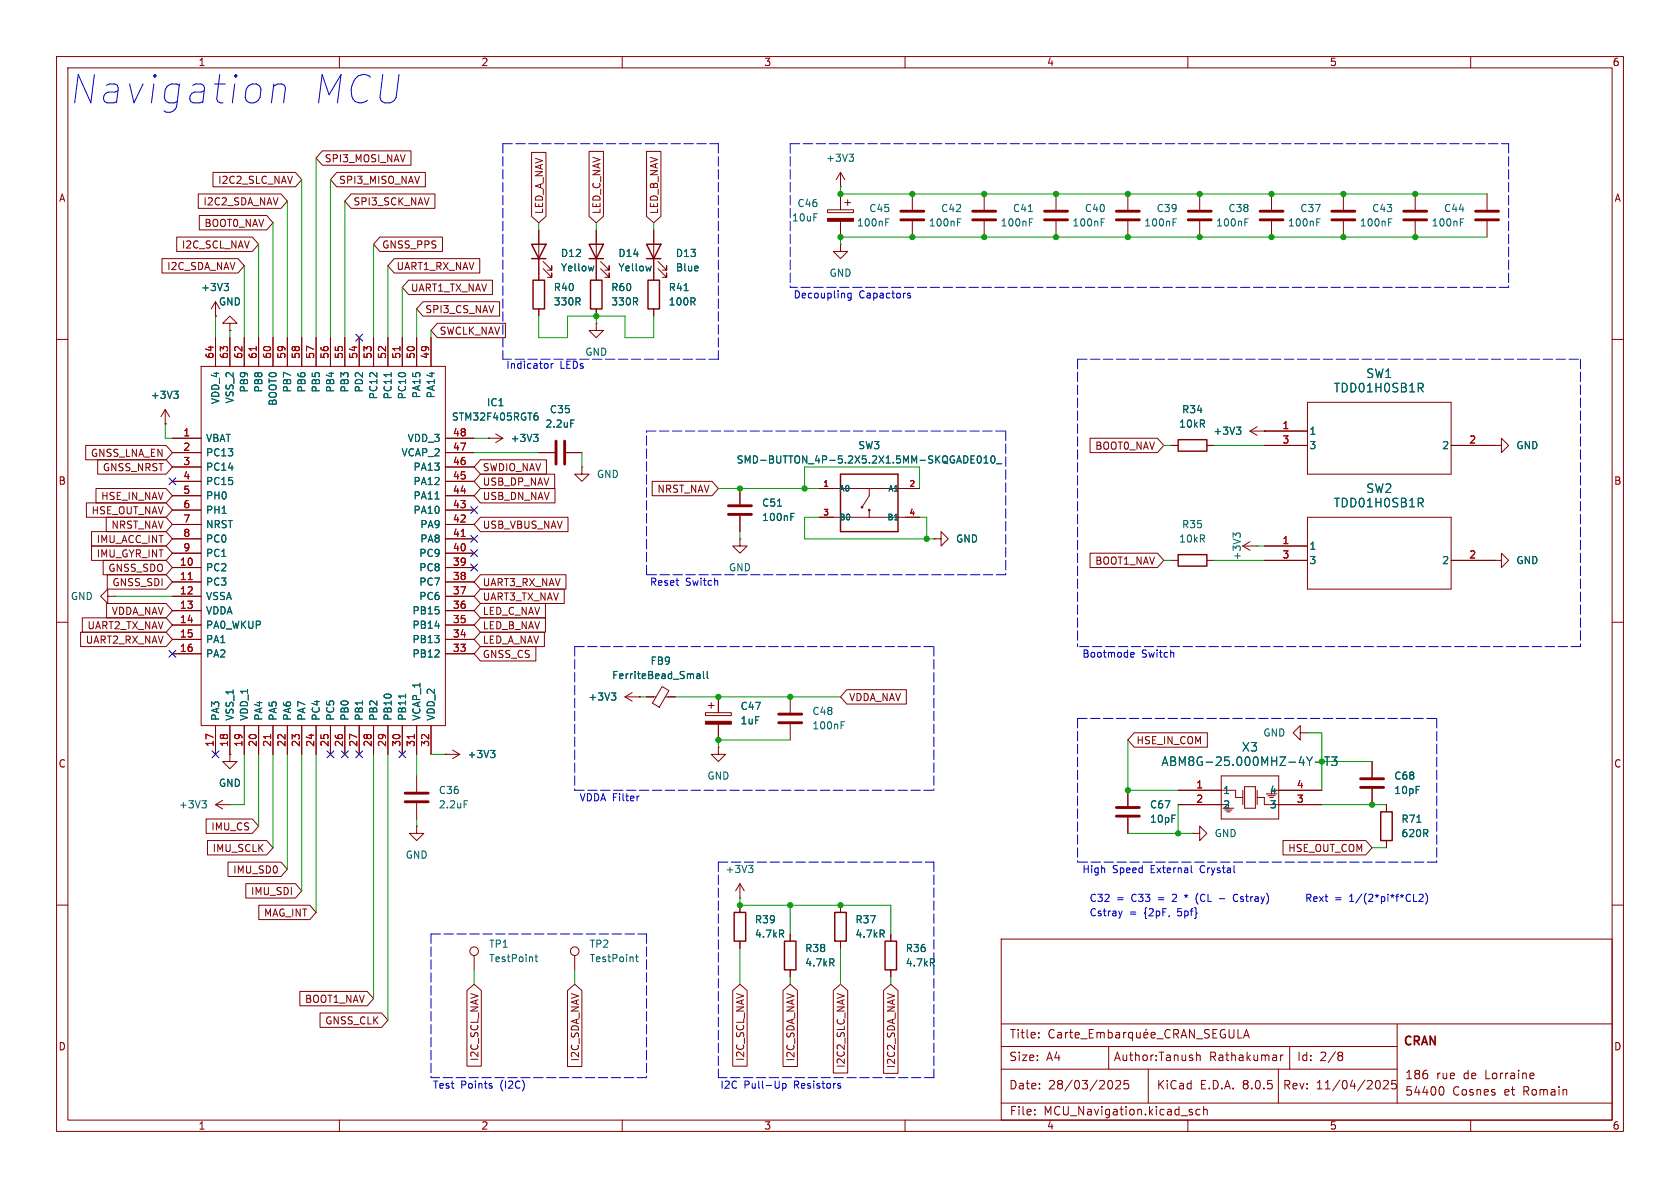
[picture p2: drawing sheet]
<svg xmlns="http://www.w3.org/2000/svg" width="297mm" height="210mm" viewBox="0 0 297 210" stroke-linecap="round" stroke-linejoin="round" font-family="sans-serif">
<g fill="none" stroke="#840000" stroke-width=".18">
<path d="M10 10h277v190h-277zM12 12h273v186h-273zM60 10v2M110 10v2M160 10v2M210 10v2M260 10v2M35 34.3h14.7l1.1 1.3-1.1 1.2h-14.7zM35.2 38.1h11.9l1.2 1.3-1.2 1.2h-11.9zM37.7 30.5h14.5l1.1 1.3-1.1 1.2h-14.5zM57 26.7h15.7v2.5h-15.7l-1.1-1.3zM59.5 30.5h15.7v2.5h-15.7l-1.1-1.2z"/>
<path d="M62.1 34.3h14.8v2.5h-14.8l-1.1-1.2zM94 26.9h2.5v11.4l-1.3 1.1-1.2-1.1zM104.1 26.8h2.6v11.5l-1.3 1.1-1.3-1.1zM114.3 26.8h2.5v11.5l-1.2 1.1-1.3-1.1zM146.3 37.1h4.6v.5h-4.6zM148.6 33h.1M148.6 30.5v2.5M148.6 34.3v2.8M148.6 39.1v2.8M148.6 30.5l.8 1.3M148.6 30.5l-.8 1.3M149.4 35.8h1"/>
<path d="M149.9 35.3v1M161.3 34.3v2.8M161.3 39.1v2.8M174 34.3v2.8M174 39.1v2.8M186.7 34.3v2.8M186.7 39.1v2.8M199.4 34.3v2.8M199.4 39.1v2.8M212.1 34.3v2.8M212.1 39.1v2.8M224.8 34.3v2.8"/>
<path d="M224.8 39.1v2.8M237.5 34.3v2.8M237.5 39.1v2.8M250.2 34.3v2.8M250.2 39.1v2.8M262.9 34.3v2.8M262.9 39.1v2.8M10 60h2M28.6 45.7h13.5l1.1 1.3-1.1 1.3h-13.5zM31.2 41.9h13.4l1.1 1.3-1.1 1.3h-13.4zM37.3 54.6l.8-1.3v2.6M38.1 55.9h.1"/>
<path d="M38.1 59.7v5.1M40.6 57.2h1.3l-1.3-1.3-1.2 1.3h1.2v1.2M40.6 58.4h.1M40.6 59.7v5.1M43.2 59.7v5.1M45.7 59.7v5.1M48.3 59.7v5.1M50.8 59.7v5.1M53.3 59.7v5.1M55.9 59.7v5.1M58.4 59.7v5.1M61 59.7v5.1"/>
<path d="M63.5 59.7v5.1M66 59.7v5.1M67.2 41.9h11v2.6h-11l-1.2-1.3zM68.6 59.7v5.1M69.7 45.7h15.1v2.6h-15.1l-1.1-1.3zM71.1 59.7v5.1M72.2 49.5h14.9v2.6h-14.9l-1.1-1.3zM73.7 59.7v5.1M74.8 53.3h13.5v2.6h-13.5l-1.1-1.3zM76.2 59.7v5.1M77.3 57.1h12v2.6h-12l-1.1-1.3zM95.2 40.6v8.9"/>
<path d="M95.2 54.6v1.3M96 47.5l1.5 1.5v-.7v.7h-.7M96 46.2l1.5 1.6v-.8v.8h-.7M105.4 57.2v1.2h1.3l-1.3 1.3-1.3-1.3h1.3M105.4 57.2h.1M105.4 40.6v8.9M105.4 54.6v1.3M106.2 47.5l1.5 1.5v-.7v.7h-.8M106.2 46.2l1.5 1.6v-.8v.8h-.8M115.6 40.6v8.9M115.6 54.6v1.3M116.3 47.5l1.6 1.5v-.7v.7h-.8"/>
<path d="M116.3 46.2l1.6 1.6v-.8v.8h-.8M148.6 43.2v1.3h-1.3l1.3 1.2 1.3-1.2h-1.3M148.6 43.2h.1M285 60h2M15.2 78.7h14.2l1.1 1.3-1.1 1.3h-14.2zM29.2 74.9h.1M29.2 72.4l-.8 1.3M29.2 72.4v2.5M29.2 72.4l.8 1.3M30.5 77.5h5.1M35.6 64.8h43.1v63.5h-43.1zM78.7 77.5h5.1"/>
<path d="M86.4 77.5h.1M86.4 77.5h2.5M87.6 76.7l1.3 .8M88.9 77.5l-1.3 .7M192.7 77.5h11.9l1.1 1.2-1.1 1.3h-11.9zM207 78.7h1.3M213.4 78.7h1.2M221 76.2l1.2 .8M221 76.2h10.1M222.2 75.4l-1.2 .8M223.5 76.2h.1M223.5 78.7h7.6"/>
<path d="M231.1 71.1h25.4v12.7h-25.4zM256.5 78.7h7.7M264.2 78.7h1.2v-1.2l1.3 1.2-1.3 1.3v-1.3M264.2 78.7h.1M15.3 88.9h14.1l1.1 1.3-1.1 1.2h-14.1zM16.2 96.5h13.2l1.1 1.3-1.1 1.3h-13.2zM16.2 94h13.2l1.1 1.3-1.1 1.2h-13.2zM17 86.4h12.4l1.1 1.2-1.1 1.3h-12.4zM17.3 81.3h12.1l1.1 1.3-1.1 1.2h-12.1zM18.2 99.1h11.2l1.1 1.2-1.1 1.3h-11.2zM18.8 91.4h10.6l1.1 1.3-1.1 1.3h-10.6zM30.5 80h5.1"/>
<path d="M30.5 82.6h5.1M30.5 85.1h5.1M30.5 97.8h5.1M30.5 95.3h5.1M30.5 92.7h5.1M30.5 90.2h5.1M30.5 87.6h5.1M78.7 80h5.1M78.7 82.6h5.1M78.7 85.1h5.1M78.7 97.8h5.1M78.7 95.3h5.1"/>
<path d="M78.7 92.7h5.1M78.7 90.2h5.1M78.7 87.6h5.1M84.9 81.3h11.7v2.5h-11.7l-1.1-1.2zM84.9 86.4h13.2v2.5h-13.2l-1.1-1.3zM84.9 83.8h13.2v2.6h-13.2l-1.1-1.3zM84.9 91.4h15.5v2.6h-15.5l-1.1-1.3zM95.2 80h2.8M100.1 80h2.8M102.9 82.6v1.2h1.2l-1.2 1.3-1.3-1.3h1.3M102.9 82.6h.1M115.3 85.1h10.6l1.1 1.3-1.1 1.2h-10.6z"/>
<path d="M130.8 95.3v1.2h1.3l-1.3 1.3-1.3-1.3h1.3M130.8 95.3h.1M130.8 86.4v2.8M130.8 91.2v2.8M144.8 91.4h17.8M144.8 86.4h17.8M153.7 86.4v1.2l-1.3 2.1M153.7 90.2v1.2M165.1 95.3h1.3v-1.3l1.2 1.3-1.2 1.2v-1.2M165.1 95.3h.1M192.7 97.8h11.9l1.1 1.3-1.1 1.2h-11.9zM207 99.1h1.3"/>
<path d="M213.4 99.1h1.2M219.7 96.5h2.5M219.7 96.5l1.3 .8M221 95.8l-1.3 .7M222.2 96.5h.1M223.5 96.5h7.6M223.5 99.1h7.6M231.1 91.4h25.4v12.7h-25.4zM256.5 99.1h7.7M264.2 99.1h1.2v-1.3l1.3 1.3-1.3 1.2v-1.2M264.2 99.1h.1M10 110h2"/>
<path d="M14.2 111.8h15.2l1.1 1.2-1.1 1.3h-15.2zM14.5 109.2h14.9l1.1 1.3-1.1 1.3h-14.9zM18.8 106.7h10.6l1.1 1.3-1.1 1.2h-10.6zM19 101.6h10.4l1.1 1.3-1.1 1.2h-10.4zM19 105.4v-1.3l-1.2 1.3 1.2 1.3v-1.3h1.3M20.3 105.4h.1M30.5 100.3h5.1M30.5 102.9h5.1M30.5 105.4h5.1M30.5 108h5.1M30.5 110.5h5.1M30.5 113h5.1"/>
<path d="M30.5 115.6h5.1M78.7 100.3h5.1M78.7 102.9h5.1M78.7 105.4h5.1M78.7 108h5.1M78.7 110.5h5.1M78.7 113h5.1M78.7 115.6h5.1M84.9 104.1h14.9v2.6h-14.9l-1.1-1.3zM84.9 101.6h15.2v2.5h-15.2l-1.1-1.2zM84.9 114.3h9.8v2.5h-9.8l-1.1-1.2zM84.9 111.8h11.3v2.5h-11.3l-1.1-1.3z"/>
<path d="M84.9 109.2h11.5v2.6h-11.5l-1.1-1.3zM84.9 106.7h11.5v2.5h-11.5l-1.1-1.2zM285 110h2M38.1 128.3v5.1M40.6 133.4v1.2h1.3l-1.3 1.3-1.2-1.3h1.2M40.6 133.4h.1M40.6 128.3v5.1M43.2 128.3v5.1M45.7 128.3v5.1M48.3 128.3v5.1M50.8 128.3v5.1M53.3 128.3v5.1"/>
<path d="M55.9 128.3v5.1M58.4 128.3v5.1M61 128.3v5.1M63.5 128.3v5.1M66 128.3v5.1M68.6 128.3v5.1M71.1 128.3v5.1M73.7 128.3v5.1M73.7 137.2v2.8M76.2 128.3v5.1M78.7 133.4h.1M78.7 133.4h2.6"/>
<path d="M80 132.6l1.3 .8M81.3 133.4l-1.3 .7M110.5 123.2h2.5M110.5 123.2l1.3 .8M111.8 122.4l-1.3 .8M113 123.2h.1M114.3 123.2h1.7M117 121.4l1.3 .7-1.7 2.9-1.3-.7zM117.6 123.2h1.8M124.7 126h4.6v.5h-4.6zM125.2 124.7h1M125.7 124.2v1"/>
<path d="M127 132.1v1.3h1.3l-1.3 1.2-1.3-1.2h1.3M127 132.1h.1M127 123.2v2.8M127 128v2.8M139.7 123.2v2.8M139.7 128v2.8M149.7 121.9h10.5v2.6h-10.5l-1.1-1.3zM199.4 139.7v2.8M200.5 129.5h12.9v2.6h-12.9l-1.1-1.3zM208.3 139.7h10.1v1.3h1.3M215.9 137.2h10.2v7.6h-10.2zM219.7 139.7v2.5"/>
<path d="M220 139.1h1.9v3.8h-1.9zM222.2 139.7v2.5M224.8 139.7h8.9M229.9 129.5v-1.2l-1.3 1.2 1.3 1.3v-1.3h1.2M231.1 129.5h.1M242.6 134.6v2.8M242.6 139.4v2.8M10 160h2M36.4 144.8h8.2l1.1 1.3-1.1 1.2h-8.2zM36.7 148.6h10.4l1.2 1.3-1.2 1.2h-10.4zM38.1 142.2h2.5M38.1 142.2l1.3 .8"/>
<path d="M39.4 141.5l-1.3 .7M40.3 152.4h9.4l1.1 1.3-1.1 1.2h-9.4zM40.6 142.2h.1M43.5 156.2h8.7l1.1 1.3-1.1 1.3h-8.7zM73.7 146.1v1.2h1.2l-1.2 1.3-1.3-1.3h1.3M73.7 146.1h.1M73.7 142v2.8M130.8 158.8h.1M130.8 156.2v2.6M130.8 156.2l-.8 1.3M130.8 156.2l.8 1.3M199.4 144.5v2.8"/>
<path d="M208.3 142.2h7.6M210.8 147.3h1.3v-1.2l1.3 1.2-1.3 1.3v-1.3M210.8 147.3h.1M216.2 142.9h1.9M216.5 143.2h1.3M222.2 141h1.3v1.2h10.2M226.8 148.6h14.7l1.1 1.3-1.1 1.2h-14.7zM245.1 142.2v1.3M245.1 148.6v1.3M285 160h2M45.8 160h9l1.1 1.3-1.1 1.3h-9zM53 175.3h11.9l1.1 1.2-1.1 1.3h-11.9z"/>
<path d="M56.6 179.1h10.9l1.1 1.2-1.1 1.3h-10.9zM82.5 175.1l1.3-1.1 1.3 1.1v13.4h-2.6zM83.8 168.9v2.6M100.3 175.1l1.3-1.1 1.3 1.1v13.4h-2.6zM101.6 168.9v2.6M129.5 175.1l1.3-1.1 1.3 1.1v13.4h-2.6zM130.8 160v1.3M130.8 166.4v1.2M138.4 175.1l1.3-1.1 1.3 1.1v13.4h-2.6zM139.7 165.1v1.3M139.7 171.5v1.2M147.3 175.1l1.3-1.1 1.3 1.1v14.6h-2.6z"/>
<path d="M148.6 160v1.3M148.6 166.4v1.2M156.2 175.1l1.3-1.1 1.3 1.1v14.6h-2.6zM157.5 165.1v1.3M157.5 171.5v1.2M177 166h108v32h-108zM60 198v2M110 198v2M160 198v2M177 181h108M177 185h70M177 195h108"/>
<path d="M177 189h70M182.9 197v.1M182.9 196.2v.1M183.6 183.3v.2M183.6 182.6v.1M186.4 182.1a.6 .6 0 0 0-.8 0 .6 .6 0 0 0-.2 .8 .56 .56 0 0 0 .3 .5 .56 .56 0 0 0 .7-.1M187 182.6h.6v.9M187.6 182.9h-.5a.29 .29 0 0 0-.2 .3 .29 .29 0 0 0 .2 .3l.5-.1M188.4 182.5v1M188.8 182.5l-.3 .1-.1 .2M189.1 182.5h.5M189.3 182v1.3l.3 .2"/>
<path d="M190.1 183l.7-.1-.1-.3-.4-.1-.2 .2v.7h.6M191.1 183.6h1.1M192.6 182.7h.5M193.3 182h-.7v1.5h.7M193.9 182.6l.5-.1 .2 .2M193.9 182.5v1M194.6 182.7l.2-.2 .3 .1 .1 .9M194.6 182.7v.8M195.9 182.6l.5-.1 .2 .3v.4l-.1 .2h-.6M195.9 182v1.5M196 185v4M196.3 191a.94 .94 0 0 1 0 1.5"/>
<path d="M197.3 191.1l.5-.1 .2 .1 .1 .3-.9 1.1h.9M197.3 182.6h.6v.9M197.9 182.9h-.5a.29 .29 0 0 0-.2 .3 .29 .29 0 0 0 .2 .3l.5-.1M198.6 182.5v1M199.1 182.5l-.3 .1-.2 .2M199.5 191h-.7l-.1 .7 .2-.1h.5l.1 .3v.5l-.2 .1-.6-.1M200.2 182.6l-.4-.1-.3 .3v.4l.1 .2h.6M200.2 182.5v1.5M200.9 182.5l.1 .9 .4 .1 .2-.2M201.6 182.5v1M202.2 183l.7-.1v-.3l-.5-.1-.2 .2 .1 .7h.6M202.7 181.9l-.2 .2"/>
<path d="M203 189v6M203.5 183l.7-.1-.1-.3-.4-.1-.2 .2 .1 .7h.5M204.5 183.6h1.1M206.9 182.1a.6 .6 0 0 0-.8 0 .6 .6 0 0 0-.2 .8 .56 .56 0 0 0 .3 .5 .56 .56 0 0 0 .7-.1M207.5 182.8l.7-.1 .2-.2-.1-.4-.2-.1h-.6v1.5M207.9 182.8l.5 .7M208.8 183.5l.5-1.5 .5 1.5M208.9 183.1h.7M210 198v2M210.6 196.6l.3 .2-.3 .3M210.6 196.1l.2 .1M211.1 182v1.5l-.8-1.5v1.5"/>
<path d="M211.5 183.6h1.1M211.5 186.6l.3-.1 .3 .1 .1 .9M211.5 186v1.5M212.1 196.2l-.4-.1-.3 .3v.4l.2 .2h.5M212.8 196.2l.2-.1 .4 .1v.9M212.8 195.6v1.5M213.8 182.1l-.6-.1-.3 .3 .2 .3 .6 .3v.4l-.2 .2-.6-.1M214.4 182.7h.5M215.1 182h-.7v1.5h.7M216.6 182.1a.74 .74 0 0 0-.9 .5 .74 .74 0 0 0 .5 .9l.4-.2v-.4h-.2M217.3 182v1.2l.3 .3 .4-.1 .1-.2v-1.2M218.9 182v1.5h.7"/>
<path d="M219.9 183.5l.5-1.5 .5 1.5M220 183.1h.7M226 189v6M226.4 186.5v1M226.8 186.5l-.3 .1-.1 .2M228 185v4M236.8 186l.4 .1 .2 .2-.3 .3M236.8 186.6h.3M237.1 186.6l.2 .2 .1 .4-.2 .2-.4 .1M243.7 191a.94 .94 0 0 1 0 1.5M244.6 191.1l.6-.1 .2 .1v.3l-.9 1.1h.9M246.8 191h-.7l-.1 .7 .2-.1h.5l.2 .3-.1 .5-.2 .1-.6-.1"/>
<path d="M247 181v14M254.8 192.1a.8 .8 0 0 1 .5 .7 .8 .8 0 0 1-.5 .8M260 198v2M271 189.7l.2 .3-.7 .2M271.1 190.6l-.1 .1"/>
<circle cx="152.4" cy="89.7" r=".15"/>
<circle cx="153.7" cy="90.2" r=".15"/>
<circle cx="83.8" cy="168.1" r=".76"/>
<circle cx="101.6" cy="168.1" r=".76"/>
</g>
<g fill="none" stroke="#840000" stroke-width=".25">
<path d="M94 43.2h2.5l-1.3 2.5zM94 45.7h2.5M94.2 49.5h2.1v5.1h-2.1zM104.1 43.2h2.6l-1.3 2.5zM104.1 45.7h2.6M104.4 49.5h2v5.1h-2zM114.3 43.2h2.5l-1.2 2.5zM114.3 45.7h2.5M114.6 49.5h2v5.1h-2zM208.3 77.7h5.1v2.1h-5.1zM148.6 83.8h10.1v10.2h-10.1zM208.3 98h5.1v2.1h-5.1z"/>
<path d="M244.1 143.5h2v5.1h-2zM129.8 161.3h2v5.1h-2zM138.7 166.4h2v5.1h-2zM147.6 161.3h2v5.1h-2zM156.5 166.4h2v5.1h-2z"/>
</g>
<g fill="none" stroke="#006464" stroke-width=".18">
<path d="M150.1 27.2h.8l-.4 .5M150.6 27.7l.3 .3v.3l-.3 .2M156.6 39.3h.4M156.6 38.7h.6M169.3 39.3h.4M169.3 38.7h.6M181.8 37.4h.7M182 39.3h.4M182 38.7h.6M194.7 39.3h.4M194.7 38.7h.6M207.4 39.3h.4"/>
<path d="M207.4 38.7h.6M220.1 39.3h.4M220.1 38.7h.6M232.8 39.3h.4M232.8 38.7h.6M245.5 39.3h.4M245.5 38.7h.6M258.2 39.3h.4M258.2 38.7h.6M39.6 50.1h.8l-.4 .5M40.2 50.6l.2 .2v.3l-.2 .3M105 47l-.3 .9"/>
<path d="M115.1 47l-.2 .9M120.9 51.4h.8M30.7 69.2h.8l-.4 .4M31.3 69.6l.2 .3v.3l-.2 .2M69.2 65.9v.7M94.3 76.8h.8l-.4 .5M94.6 73.5h.3l.2 .2v.4l-.5 .2M94.8 73h.2M94.9 77.3l.2 .2v.3l-.2 .2M100.9 74.2h.6M218.6 75.5h.8l-.5 .5M219.1 76l.3 .2v.3l-.3 .3"/>
<path d="M251.1 68.6l.5 .7M251.3 67.8l.3 .2-.1 .4-.2 .2M76.9 88.2h.7M137.5 89.5h.7M139.8 91.4h.4M139.8 90.7h.6M171.7 81.9h.6M171.7 80.6h.6M172.9 80.7l.2-.1a.68 .68 0 0 1 .4 .6 .68 .68 0 0 1-.4 .7 .84 .84 0 0 1-.2-1.2zM174 81.9h.7M174 81l.3-.4v1.3M175.3 80.7l.2-.1a.68 .68 0 0 1 .4 .6 .68 .68 0 0 1-.4 .7l-.2-.2-.1-.3z"/>
<path d="M176.1 82h1M218.5 94.6l-.5-.4v.8M218.5 94.5l.2-.3h.3l.3 .3M251.1 88.9l.5 .7M251.3 88.1l.3 .3-.1 .3-.2 .2M123.2 119.2h.5l.1 .8M123.2 119.9h.6M123.8 119.4l-.6 .1M124.4 118.7v1.1l.1 .2M125 118.7v1.1l.2 .2M71.7 122.7v.7M86.7 132.7h.8l-.4 .4"/>
<path d="M87.3 133.1l.2 .3v.3l-.2 .2M108.1 122.5h.8l-.5 .5M108.6 123l.3 .2v.3l-.3 .3M148.7 128.2h.4M148.7 127.6h.6M232 133.8l-.5 .8M232.5 134.7h1.2M234.2 133.8h.9M234.6 133.8v1.5M235.4 133.8h1l-.5 .6 .4 .1v.7l-.2 .1h-.5l-.2-.1M35.7 141.5h.8l-.4 .5M36.2 142l.3 .3v.3l-.3 .2"/>
<path d="M82.1 141.5h.6M132.3 153h.8l-.4 .5M132.9 153.5l.2 .2v.3l-.2 .2M250.5 145.4h.7M94.6 169.2h.5M94.8 168.7v1.1l.3 .2M112.4 169.2h.4M112.5 168.7v1.1l.3 .2M138.1 165.1l.4 .6M138.5 164.5v.5M147 170.2l.4 .6M147.4 169.6v.4"/>
<path d="M155.9 165.1l.4 .6M156.3 164.5v.5M164.8 170.2l.4 .6M165.2 169.6v.4"/>
</g>
<g fill="none" stroke="#840000" stroke-width=".51">
<path d="M159.3 38.9h4M159.3 37.3h4M172 38.9h4M172 37.3h4M184.7 38.9h4M184.7 37.3h4M197.4 38.9h4M197.4 37.3h4M210.1 38.9h4M210.1 37.3h4M222.8 38.9h4M222.8 37.3h4"/>
<path d="M235.5 38.9h4M235.5 37.3h4M248.2 38.9h4M248.2 37.3h4M260.9 38.9h4M260.9 37.3h4M98.3 78v4M99.8 78v4M128.8 90.9h4M128.8 89.4h4M137.7 127.8h4M137.7 126.2h4"/>
<path d="M240.5 139.2h4.1M240.5 137.7h4.1M71.6 141.7h4.1M71.6 140.2h4.1M197.4 144.3h4M197.4 142.7h4"/>
</g>
<path d="M45.3 61.3v.7M70.7 61.3v.7M81.5 94.8h.7M33.3 102.5h.7M47.8 129.8v.8M73.2 129.8v.8" fill="none" stroke="#a90000" stroke-width=".18"/>
<g fill="#840000" stroke="#840000" stroke-width=".18">
<path d="M146.3 38.6h4.6v.5h-4.6z"/>
<path d="M124.7 127.5h4.6v.5h-4.6z"/>
</g>
<g fill="none" stroke="#0000c2" stroke-width=".18">
<path d="M48.3 15.3a1.42 1.42 0 0 1 2-.2l.2 .5-.4 2.6M48.4 14.8l-.4 3.4M150.5 51.8v1.1l-.3 .2-.3-.1M150.5 51.9l-.4-.1-.2 .3 .1 .5h.5M160.4 52.1l.6 .3-.2 .3-.4-.1M160.9 51.9l-.3-.1-.2 .2M96.8 64.3l.1 .2-.1 .6M97.4 64.3v.8M97.8 64.3l-.4 .2M199.9 115.7l.6-.1-.1-.2-.3-.1-.2 .2v.6h.5M113 140.7l-.3 .1M209.4 158.3l.3 .1-.2 .2"/>
<path d="M210.6 153v1.1l.2 .2M211.8 157.9a1.46 1.46 0 0 0 0 1.9M215.6 158.9h.9M218.8 158.2a.6 .6 0 0 0-.8 .4 .6 .6 0 0 0 .6 .8l.2-.2M249.9 159.4h.6M250.9 158.2l.5-.1 .2 .3-.8 1h.8M252 157.9a1.46 1.46 0 0 1 0 1.9M198.4 161l-.3 .9M86.8 191.9l.2 .2-.2 .3M86.8 191.5l.2 .1M138.4 191.5v1.3M138.4 191.6l.3-.1 .3 .3-.2 .5h-.4"/>
<path d="M148.3 191.5l.3 .1M148.3 191.9l.3 .1v.2l-.1 .2h-.3"/>
</g>
<g fill="none" stroke="#0000c2" stroke-width=".18" stroke-dasharray="1.7 .6">
<path d="M88.9 25.4v38.1M88.9 25.4h38.1M127 25.4v38.1M139.7 25.4h127M139.7 25.4v25.4M266.7 25.4v25.4M266.7 50.8h-127M114.3 76.2h63.5M127 63.5h-38.1M177.8 76.2v25.4M190.5 63.5h88.9M190.5 63.5v50.8"/>
<path d="M279.4 63.5v50.8M101.6 114.3h63.5M101.6 114.3v25.4M114.3 101.6v-25.4M165.1 114.3v25.4M177.8 101.6h-63.5M279.4 114.3h-88.9M101.6 139.7h63.5M190.5 127v25.4M190.5 127h63.5M254 127v25.4M127 152.4h38.1"/>
<path d="M127 152.4v38.1M165.1 152.4v38.1M254 152.4h-63.5M76.2 165.1v25.4M76.2 165.1h38.1M114.3 165.1v25.4M114.3 190.5h-38.1M165.1 190.5h-38.1"/>
</g>
<g fill="none" stroke="#009600" stroke-width=".18">
<path d="M48.3 39.4v20.3M50.8 35.6v24.1M53.3 31.8v27.9M55.9 27.9v31.8M58.4 31.8v27.9M61 35.6v24.1M95.2 39.4v1.2M105.4 39.4v1.2M115.6 39.4v1.2M148.6 33v1.3h114.3M38.1 55.9v3.8M40.6 58.4v1.3"/>
<path d="M43.2 47v12.7M45.7 43.2v16.5M66 43.2v16.5M68.6 47v12.7M71.1 50.8v8.9M73.7 54.6v5.1M76.2 58.4v1.3M95.2 55.9v3.8h5.1v-3.8h10.2v3.8h5.1v-3.8M105.4 55.9v1.3M262.9 41.9h-114.3v1.3M29.2 74.9v2.6h1.3M83.8 77.5h2.6"/>
<path d="M205.7 78.7h1.3M214.6 78.7h8.9M83.8 80h11.4M102.9 80v2.6M127 86.4h17.8M130.8 94v1.3M142.2 86.4v-3.8h20.4v3.8M144.8 91.4h-2.6v3.9h22.9M162.6 91.4h1.2v3.9M205.7 99.1h1.3M214.6 99.1h8.9M222.2 96.5h1.3"/>
<path d="M20.3 105.4h10.2M43.2 133.4v8.8h-2.6M45.7 133.4v12.7M48.3 133.4v16.5M50.8 133.4v20.3M53.3 133.4v24.1M55.9 133.4v27.9M66 133.4v43.1M68.6 133.4v46.9M73.7 133.4v3.8M76.2 133.4h2.5M113 123.2h1.3"/>
<path d="M119.4 123.2h29.2M139.7 130.8h-12.7v1.3M199.4 130.8v8.9h8.9M231.1 129.5h2.6v10.2M233.7 134.6h8.9M73.7 144.8v1.3M130.8 158.8v1.2h26.7v5.1M199.4 147.3h11.4M208.3 142.2v5.1M233.7 142.2h11.4M242.6 149.9h2.5M83.8 171.5v2.5"/>
<path d="M101.6 171.5v2.5M130.8 167.6v6.4M139.7 160v5.1M139.7 172.7v1.3M148.6 167.6v6.4M157.5 172.7v1.3"/>
</g>
<g fill="none" stroke="#000084" stroke-width=".18">
<path d="M62.9 59.1l1.2 1.2M64.1 59.1l-1.2 1.2M29.9 84.5l1.2 1.2M31.1 84.5l-1.2 1.2M83.2 89.6l1.2 1.2M83.2 94.6l1.2 1.3M83.2 97.2l1.2 1.2M83.2 99.7l1.2 1.2M84.4 89.6l-1.2 1.2M84.4 94.6l-1.2 1.3M84.4 97.2l-1.2 1.2M84.4 99.7l-1.2 1.2"/>
<path d="M29.9 115l1.2 1.2M31.1 115l-1.2 1.2M37.5 132.7l1.2 1.3M38.7 132.7l-1.2 1.3M57.8 132.7l1.2 1.3M59 132.7l-1.2 1.3M60.4 132.7l1.2 1.3M61.6 132.7l-1.2 1.3M62.9 132.7l1.2 1.3M64.1 132.7l-1.2 1.3M70.5 132.7l1.2 1.3M71.7 132.7l-1.2 1.3"/>
</g>
<g fill="#009600" stroke="#009600" stroke-width=".18">
<circle cx="237.5" cy="41.9" r=".46"/>
<circle cx="233.7" cy="134.6" r=".46"/>
<circle cx="242.6" cy="142.2" r=".46"/>
<circle cx="130.8" cy="86.4" r=".46"/>
<circle cx="174" cy="41.9" r=".46"/>
<circle cx="174" cy="34.3" r=".46"/>
<circle cx="148.6" cy="41.9" r=".46"/>
<circle cx="105.4" cy="55.9" r=".46"/>
<circle cx="148.6" cy="34.3" r=".46"/>
<circle cx="142.2" cy="86.4" r=".46"/>
<circle cx="161.3" cy="41.9" r=".46"/>
<circle cx="161.3" cy="34.3" r=".46"/>
<circle cx="148.6" cy="160" r=".46"/>
<circle cx="139.7" cy="123.2" r=".46"/>
<circle cx="163.8" cy="95.3" r=".46"/>
<circle cx="199.4" cy="139.7" r=".46"/>
<circle cx="208.3" cy="147.3" r=".46"/>
<circle cx="127" cy="123.2" r=".46"/>
<circle cx="224.8" cy="34.3" r=".46"/>
<circle cx="250.2" cy="41.9" r=".46"/>
<circle cx="237.5" cy="34.3" r=".46"/>
<circle cx="250.2" cy="34.3" r=".46"/>
<circle cx="224.8" cy="41.9" r=".46"/>
<circle cx="212.1" cy="41.9" r=".46"/>
<circle cx="212.1" cy="34.3" r=".46"/>
<circle cx="199.4" cy="41.9" r=".46"/>
<circle cx="199.4" cy="34.3" r=".46"/>
<circle cx="186.7" cy="41.9" r=".46"/>
<circle cx="186.7" cy="34.3" r=".46"/>
<circle cx="130.8" cy="160" r=".46"/>
<circle cx="127" cy="130.8" r=".46"/>
<circle cx="139.7" cy="160" r=".46"/>
</g>
<g font-size="7" fill="#0000c2">
<text x="11.9" y="18.8">Navigation</text>
<text x="54.5" y="18.8">MCU</text>
</g>
<g font-size="2.1" fill="#006464">
<text x="235.7" y="69.6">TDD01H0SB1R</text>
<text x="241.4" y="67">SW1</text>
<text x="235.7" y="89.9">TDD01H0SB1R</text>
<text x="241.4" y="87.4">SW2</text>
<text x="205.2" y="135.6">ABM8G-25.000MHZ-4Y-T3</text>
<text x="219.5" y="133.1">X3</text>
</g>
<g font-size="2.1" fill="#840000">
<text x="178.4" y="183.8">Title:</text>
<text x="248" y="185.2">CRAN</text>
<text x="178.3" y="187.8">Size:</text>
<text x="185" y="187.8">A4</text>
<text x="196.8" y="187.8">Author:Tanush</text>
<text x="213.7" y="187.8">Rathakumar</text>
<text x="229.2" y="187.8">Id:</text>
<text x="233.3" y="187.8">2/8</text>
<text x="248.3" y="191">186</text>
<text x="253.9" y="191">rue</text>
<text x="258.8" y="191">de</text>
<text x="262.7" y="191">Lorraine</text>
<text x="178.3" y="192.8">Date:</text>
<text x="178.4" y="197.4">File:</text>
<text x="184.5" y="197.4">MCU_Navigation.kicad_sch</text>
<text x="185.3" y="192.8">28/03/2025</text>
<text x="204.4" y="192.8">KiCad</text>
<text x="212.1" y="192.8">E.D.A.</text>
<text x="219.7" y="192.8">8.0.5</text>
<text x="226.7" y="192.8">Rev:</text>
<text x="232.6" y="192.8">11/04/2025</text>
<text x="248.3" y="193.9">54400</text>
<text x="256.7" y="193.9">Cosnes</text>
<text x="266" y="193.9">et</text>
<text x="269.4" y="193.9">Romain</text>
</g>
<g font-size="1.8" fill="#840000">
<text x="35" y="11.9">1</text>
<text x="85" y="11.9">2</text>
<text x="135" y="11.9">3</text>
<text x="185" y="11.9">4</text>
<text x="235" y="11.9">5</text>
<text x="285" y="11.9">6</text>
<text x="57.3" y="28.9">SPI3_MOSI_NAV</text>
<text x="10.3" y="35.9">A</text>
<text x="38.5" y="32.7">I2C2_SLC_NAV</text>
<text x="59.8" y="32.7">SPI3_MISO_NAV</text>
<text x="285.3" y="35.9">A</text>
<text x="35.9" y="36.5">I2C2_SDA_NAV</text>
<text x="36" y="40.3">BOOT0_NAV</text>
<text x="62.4" y="36.5">SPI3_SCK_NAV</text>
<text x="96.2" y="37.9" transform="rotate(-90 96.2 37.9)">LED_A_NAV</text>
<text x="106.4" y="37.9" transform="rotate(-90 106.4 37.9)">LED_C_NAV</text>
<text x="116.5" y="37.9" transform="rotate(-90 116.5 37.9)">LED_B_NAV</text>
<text x="29.5" y="47.9">I2C_SDA_NAV</text>
<text x="32.1" y="44.1">I2C_SCL_NAV</text>
<text x="67.5" y="44.1">GNSS_PPS</text>
<text x="70" y="47.9">UART1_RX_NAV</text>
<text x="72.5" y="51.8">UART1_TX_NAV</text>
<text x="75.1" y="55.6">SPI3_CS_NAV</text>
<text x="77.6" y="59.4">SWCLK_NAV</text>
<text x="16" y="81">GNSS_LNA_EN</text>
<text x="18.1" y="83.5">GNSS_NRST</text>
<text x="85.2" y="83.5">SWDIO_NAV</text>
<text x="193.5" y="79.7">BOOT0_NAV</text>
<text x="10.3" y="85.9">B</text>
<text x="17.8" y="88.6">HSE_IN_NAV</text>
<text x="85.2" y="88.6">USB_DN_NAV</text>
<text x="85.2" y="86">USB_DP_NAV</text>
<text x="116.1" y="87.3">NRST_NAV</text>
<text x="285.3" y="85.9">B</text>
<text x="16.1" y="91.1">HSE_OUT_NAV</text>
<text x="19.6" y="93.7">NRST_NAV</text>
<text x="85.2" y="93.7">USB_VBUS_NAV</text>
<text x="17" y="98.7">IMU_GYR_INT</text>
<text x="17" y="96.2">IMU_ACC_INT</text>
<text x="19.1" y="101.3">GNSS_SDO</text>
<text x="193.5" y="100">BOOT1_NAV</text>
<text x="19.8" y="103.8">GNSS_SDI</text>
<text x="85.2" y="106.4">UART3_TX_NAV</text>
<text x="85.2" y="103.8">UART3_RX_NAV</text>
<text x="15.1" y="114">UART2_RX_NAV</text>
<text x="15.4" y="111.4">UART2_TX_NAV</text>
<text x="19.7" y="108.9">VDDA_NAV</text>
<text x="85.2" y="114">LED_A_NAV</text>
<text x="85.2" y="111.4">LED_B_NAV</text>
<text x="85.2" y="108.9">LED_C_NAV</text>
<text x="85.2" y="116.5">GNSS_CS</text>
<text x="150" y="124.1">VDDA_NAV</text>
<text x="200.8" y="131.8">HSE_IN_COM</text>
<text x="10.3" y="135.9">C</text>
<text x="285.3" y="135.9">C</text>
<text x="37.3" y="147">IMU_CS</text>
<text x="37.5" y="150.8">IMU_SCLK</text>
<text x="41.1" y="154.6">IMU_SD0</text>
<text x="227.6" y="150.8">HSE_OUT_COM</text>
<text x="44.3" y="158.4">IMU_SDI</text>
<text x="46.6" y="162.2">MAG_INT</text>
<text x="53.8" y="177.5">BOOT1_NAV</text>
<text x="10.3" y="185.9">D</text>
<text x="57.4" y="181.3">GNSS_CLK</text>
<text x="285.3" y="185.9">D</text>
<text x="84.8" y="187.7" transform="rotate(-90 84.8 187.7)">I2C_SCL_NAV</text>
<text x="102.6" y="187.7" transform="rotate(-90 102.6 187.7)">I2C_SDA_NAV</text>
<text x="131.8" y="187.7" transform="rotate(-90 131.8 187.7)">I2C_SCL_NAV</text>
<text x="140.7" y="187.7" transform="rotate(-90 140.7 187.7)">I2C_SDA_NAV</text>
<text x="149.5" y="188.9" transform="rotate(-90 149.5 188.9)">I2C2_SLC_NAV</text>
<text x="158.4" y="188.9" transform="rotate(-90 158.4 188.9)">I2C2_SDA_NAV</text>
<text x="35" y="199.9">1</text>
<text x="85" y="199.9">2</text>
<text x="135" y="199.9">3</text>
<text x="185" y="199.9">4</text>
<text x="235" y="199.9">5</text>
<text x="285" y="199.9">6</text>
</g>
<g font-size="1.8" fill="#006464">
<text x="145.9" y="28.8">+3V3</text>
<text x="139.9" y="39.3">10uF</text>
<text x="140.9" y="36.8">C46</text>
<text x="151.4" y="40.2">100nF</text>
<text x="153.6" y="37.7">C45</text>
<text x="164.1" y="40.2">100nF</text>
<text x="166.3" y="37.7">C42</text>
<text x="176.8" y="40.2">100nF</text>
<text x="179" y="37.7">C41</text>
<text x="189.5" y="40.2">100nF</text>
<text x="191.7" y="37.7">C40</text>
<text x="202.2" y="40.2">100nF</text>
<text x="204.4" y="37.7">C39</text>
<text x="214.9" y="40.2">100nF</text>
<text x="217.1" y="37.7">C38</text>
<text x="227.6" y="40.2">100nF</text>
<text x="229.8" y="37.7">C37</text>
<text x="240.3" y="40.2">100nF</text>
<text x="242.5" y="37.7">C43</text>
<text x="253" y="40.2">100nF</text>
<text x="255.2" y="37.7">C44</text>
<text x="99.1" y="45.6">D12</text>
<text x="109.2" y="45.6">D14</text>
<text x="119.4" y="45.6">D13</text>
<text x="35.5" y="51.7">+3V3</text>
<text x="97.8" y="51.7">R40</text>
<text x="99.1" y="48.2">Yellow</text>
<text x="108" y="51.7">R60</text>
<text x="109.2" y="48.2">Yellow</text>
<text x="118.1" y="51.7">R41</text>
<text x="119.4" y="48.2">Blue</text>
<text x="146.6" y="49.1">GND</text>
<text x="38.6" y="54.2">GND</text>
<text x="97.8" y="54.2">330R</text>
<text x="108" y="54.2">330R</text>
<text x="118.1" y="54.2">100R</text>
<text x="103.4" y="63.1">GND</text>
<text x="26.6" y="70.7">+3V3</text>
<text x="39" y="71.5" transform="rotate(-90 39 71.5)">VDD_4</text>
<text x="41.5" y="71.4" transform="rotate(-90 41.5 71.4)">VSS_2</text>
<text x="44" y="69.5" transform="rotate(-90 44 69.5)">PB9</text>
<text x="46.6" y="69.5" transform="rotate(-90 46.6 69.5)">PB8</text>
<text x="49.1" y="71.8" transform="rotate(-90 49.1 71.8)">BOOT0</text>
<text x="51.7" y="69.5" transform="rotate(-90 51.7 69.5)">PB7</text>
<text x="54.2" y="69.5" transform="rotate(-90 54.2 69.5)">PB6</text>
<text x="56.7" y="69.5" transform="rotate(-90 56.7 69.5)">PB5</text>
<text x="59.3" y="69.5" transform="rotate(-90 59.3 69.5)">PB4</text>
<text x="61.8" y="69.5" transform="rotate(-90 61.8 69.5)">PB3</text>
<text x="64.4" y="69.5" transform="rotate(-90 64.4 69.5)">PD2</text>
<text x="66.9" y="70.7" transform="rotate(-90 66.9 70.7)">PC12</text>
<text x="69.4" y="70.7" transform="rotate(-90 69.4 70.7)">PC11</text>
<text x="72" y="70.7" transform="rotate(-90 72 70.7)">PC10</text>
<text x="74.5" y="70.5" transform="rotate(-90 74.5 70.5)">PA15</text>
<text x="77.1" y="70.5" transform="rotate(-90 77.1 70.5)">PA14</text>
<text x="79.8" y="74.6">STM32F405RGT6</text>
<text x="86" y="72">IC1</text>
<text x="96.3" y="75.8">2.2uF</text>
<text x="97.1" y="73.3">C35</text>
<text x="208.4" y="75.8">10kR</text>
<text x="208.9" y="73.3">R34</text>
<text x="214.4" y="77.1">+3V3</text>
<text x="231.4" y="77.1">1</text>
<text x="36.3" y="78.3">VBAT</text>
<text x="36.3" y="80.9">PC13</text>
<text x="36.3" y="83.4">PC14</text>
<text x="70.9" y="80.9">VCAP_2</text>
<text x="72" y="78.3">VDD_3</text>
<text x="73" y="83.4">PA13</text>
<text x="90.2" y="78.3">+3V3</text>
<text x="130.1" y="82.1">SMD-BUTTON_4P-5.2X5.2X1.5MM-SKQGADE010_</text>
<text x="151.6" y="79.6">SW3</text>
<text x="231.4" y="79.6">3</text>
<text x="254.9" y="79.6">2</text>
<text x="268" y="79.6">GND</text>
<text x="36.3" y="86">PC15</text>
<text x="36.3" y="88.5">PH0</text>
<text x="73" y="88.5">PA11</text>
<text x="73" y="86">PA12</text>
<text x="105.4" y="84.7">GND</text>
<text x="134.6" y="89.8">C51</text>
<text x="36.3" y="91">PH1</text>
<text x="36.3" y="93.6">NRST</text>
<text x="73" y="91">PA10</text>
<text x="74.2" y="93.6">PA9</text>
<text x="134.6" y="92.3">100nF</text>
<text x="208.9" y="93.6">R35</text>
<text x="36.3" y="101.2">PC2</text>
<text x="36.3" y="96.1">PC0</text>
<text x="36.3" y="98.7">PC1</text>
<text x="74" y="101.2">PC8</text>
<text x="74" y="98.7">PC9</text>
<text x="74.2" y="96.1">PA8</text>
<text x="128.8" y="101.2">GND</text>
<text x="168.9" y="96.1">GND</text>
<text x="208.4" y="96.1">10kR</text>
<text x="219.6" y="99.2" transform="rotate(-90 219.6 99.2)">+3V3</text>
<text x="231.4" y="97.4">1</text>
<text x="231.4" y="99.9">3</text>
<text x="254.9" y="99.9">2</text>
<text x="268" y="99.9">GND</text>
<text x="12.4" y="106.3">GND</text>
<text x="36.3" y="103.7">PC3</text>
<text x="36.3" y="106.3">VSSA</text>
<text x="74" y="106.3">PC6</text>
<text x="74" y="103.7">PC7</text>
<text x="36.3" y="108.8">VDDA</text>
<text x="36.3" y="111.4">PA0_WKUP</text>
<text x="36.3" y="113.9">PA1</text>
<text x="72.8" y="113.9">PB13</text>
<text x="72.8" y="111.4">PB14</text>
<text x="72.8" y="108.8">PB15</text>
<text x="36.3" y="116.4">PA2</text>
<text x="72.8" y="116.4">PB12</text>
<text x="114.9" y="117.7">FB9</text>
<text x="103.9" y="124.1">+3V3</text>
<text x="108.1" y="120.2">FerriteBead_Small</text>
<text x="130.8" y="125.7">C47</text>
<text x="39" y="127.5" transform="rotate(-90 39 127.5)">PA3</text>
<text x="41.5" y="127.5" transform="rotate(-90 41.5 127.5)">VSS_1</text>
<text x="44" y="127.5" transform="rotate(-90 44 127.5)">VDD_1</text>
<text x="46.6" y="127.5" transform="rotate(-90 46.6 127.5)">PA4</text>
<text x="49.1" y="127.5" transform="rotate(-90 49.1 127.5)">PA5</text>
<text x="51.7" y="127.5" transform="rotate(-90 51.7 127.5)">PA6</text>
<text x="54.2" y="127.5" transform="rotate(-90 54.2 127.5)">PA7</text>
<text x="56.7" y="127.5" transform="rotate(-90 56.7 127.5)">PC4</text>
<text x="59.3" y="127.5" transform="rotate(-90 59.3 127.5)">PC5</text>
<text x="61.8" y="127.5" transform="rotate(-90 61.8 127.5)">PB0</text>
<text x="64.4" y="127.5" transform="rotate(-90 64.4 127.5)">PB1</text>
<text x="66.9" y="127.5" transform="rotate(-90 66.9 127.5)">PB2</text>
<text x="69.4" y="127.5" transform="rotate(-90 69.4 127.5)">PB10</text>
<text x="72" y="127.5" transform="rotate(-90 72 127.5)">PB11</text>
<text x="74.5" y="127.5" transform="rotate(-90 74.5 127.5)">VCAP_1</text>
<text x="77.1" y="127.5" transform="rotate(-90 77.1 127.5)">VDD_2</text>
<text x="130.8" y="128.2">1uF</text>
<text x="143.5" y="129.1">100nF</text>
<text x="143.5" y="126.6">C48</text>
<text x="223.2" y="130.4">GND</text>
<text x="82.6" y="134.2">+3V3</text>
<text x="31.5" y="143.1">+3V3</text>
<text x="38.6" y="139.3">GND</text>
<text x="77.5" y="140.6">C36</text>
<text x="77.5" y="143.1">2.2uF</text>
<text x="125" y="138">GND</text>
<text x="203.2" y="143.1">C67</text>
<text x="216.2" y="140.6">1</text>
<text x="216.2" y="143.1">2</text>
<text x="224.4" y="143.1">3</text>
<text x="224.4" y="140.6">4</text>
<text x="246.4" y="138">C68</text>
<text x="246.4" y="140.6">10pF</text>
<text x="203.2" y="145.6">10pF</text>
<text x="214.6" y="148.2">GND</text>
<text x="247.7" y="148.2">620R</text>
<text x="247.7" y="145.6">R71</text>
<text x="71.6" y="152">GND</text>
<text x="128.2" y="154.5">+3V3</text>
<text x="86.4" y="167.7">TP1</text>
<text x="104.1" y="167.7">TP2</text>
<text x="133.4" y="166">4.7kR</text>
<text x="133.4" y="163.4">R39</text>
<text x="151.1" y="166">4.7kR</text>
<text x="151.1" y="163.4">R37</text>
<text x="86.4" y="170.3">TestPoint</text>
<text x="104.1" y="170.3">TestPoint</text>
<text x="142.2" y="171">4.7kR</text>
<text x="142.2" y="168.5">R38</text>
<text x="160" y="171">4.7kR</text>
<text x="160" y="168.5">R36</text>
</g>
<g font-size="1.8" fill="#0000c2">
<text x="140.2" y="52.8">Decoupling</text>
<text x="151.8" y="52.8">Capactors</text>
<text x="89.4" y="65.3">Indicator</text>
<text x="99" y="65.3">LEDs</text>
<text x="114.8" y="103.6">Reset</text>
<text x="121.2" y="103.6">Switch</text>
<text x="191.3" y="116.3">Bootmode</text>
<text x="201.8" y="116.3">Switch</text>
<text x="102.4" y="141.7">VDDA Filter</text>
<text x="191.3" y="154.4">High</text>
<text x="196.7" y="154.4">Speed</text>
<text x="203.5" y="154.4">External</text>
<text x="212.4" y="154.4">Crystal</text>
<text x="192.5" y="159.5">C32</text>
<text x="197.4" y="159.5">=</text>
<text x="200.1" y="159.5">C33</text>
<text x="205" y="159.5">=</text>
<text x="207.7" y="159.5">2</text>
<text x="210.1" y="159.5">*</text>
<text x="212.3" y="159.5">(CL</text>
<text x="219.3" y="159.5">Cstray)</text>
<text x="230.6" y="159.5">Rext</text>
<text x="235.9" y="159.5">=</text>
<text x="238.7" y="159.5">1/(2*pi*f*CL2)</text>
<text x="192.5" y="162.1">Cstray</text>
<text x="199.6" y="162.1">=</text>
<text x="202.4" y="162.1">{2pF,</text>
<text x="208.4" y="162.1">5pf}</text>
<text x="76.5" y="192.5">Test</text>
<text x="81.4" y="192.5">Points</text>
<text x="88.5" y="192.5">(I2C)</text>
<text x="127.3" y="192.5">I2C</text>
<text x="131.5" y="192.5">Pull-Up</text>
<text x="140.5" y="192.5">Resistors</text>
</g>
<g font-size="1.8" fill="#a90000">
<text x="37.8" y="63.5" transform="rotate(-90 37.8 63.5)">64</text>
<text x="40.4" y="63.5" transform="rotate(-90 40.4 63.5)">63</text>
<text x="42.9" y="63.5" transform="rotate(-90 42.9 63.5)">62</text>
<text x="45.5" y="63.5" transform="rotate(-90 45.5 63.5)">61</text>
<text x="48" y="63.5" transform="rotate(-90 48 63.5)">60</text>
<text x="50.5" y="63.5" transform="rotate(-90 50.5 63.5)">59</text>
<text x="53.1" y="63.5" transform="rotate(-90 53.1 63.5)">58</text>
<text x="55.6" y="63.5" transform="rotate(-90 55.6 63.5)">57</text>
<text x="58.2" y="63.5" transform="rotate(-90 58.2 63.5)">56</text>
<text x="60.7" y="63.5" transform="rotate(-90 60.7 63.5)">55</text>
<text x="63.2" y="63.5" transform="rotate(-90 63.2 63.5)">54</text>
<text x="65.8" y="63.5" transform="rotate(-90 65.8 63.5)">53</text>
<text x="68.3" y="63.5" transform="rotate(-90 68.3 63.5)">52</text>
<text x="70.9" y="63.5" transform="rotate(-90 70.9 63.5)">51</text>
<text x="73.4" y="63.5" transform="rotate(-90 73.4 63.5)">50</text>
<text x="75.9" y="63.5" transform="rotate(-90 75.9 63.5)">49</text>
<text x="32.3" y="77.2">1</text>
<text x="80" y="77.2">48</text>
<text x="226.6" y="75.9">1</text>
<text x="32.3" y="79.8">2</text>
<text x="32.3" y="82.3">3</text>
<text x="80" y="82.3">46</text>
<text x="80" y="79.8">47</text>
<text x="226.6" y="78.5">3</text>
<text x="259.6" y="78.5">2</text>
<text x="32.3" y="84.8">4</text>
<text x="32.3" y="87.4">5</text>
<text x="32.3" y="89.9">6</text>
<text x="80" y="89.9">43</text>
<text x="80" y="87.4">44</text>
<text x="80" y="84.8">45</text>
<text x="32.3" y="92.5">7</text>
<text x="32.3" y="95">8</text>
<text x="80" y="95">41</text>
<text x="80" y="92.5">42</text>
<text x="31.7" y="100.1">10</text>
<text x="32.3" y="97.5">9</text>
<text x="80" y="100.1">39</text>
<text x="80" y="97.5">40</text>
<text x="226.6" y="96.3">1</text>
<text x="226.6" y="98.8">3</text>
<text x="259.6" y="98.8">2</text>
<text x="31.7" y="102.6">11</text>
<text x="31.7" y="105.2">12</text>
<text x="31.7" y="107.7">13</text>
<text x="80" y="107.7">36</text>
<text x="80" y="105.2">37</text>
<text x="80" y="102.6">38</text>
<text x="31.7" y="110.2">14</text>
<text x="31.7" y="112.8">15</text>
<text x="80" y="112.8">34</text>
<text x="80" y="110.2">35</text>
<text x="31.7" y="115.3">16</text>
<text x="80" y="115.3">33</text>
<text x="37.8" y="132.1" transform="rotate(-90 37.8 132.1)">17</text>
<text x="40.4" y="132.1" transform="rotate(-90 40.4 132.1)">18</text>
<text x="42.9" y="132.1" transform="rotate(-90 42.9 132.1)">19</text>
<text x="45.5" y="132.1" transform="rotate(-90 45.5 132.1)">20</text>
<text x="48" y="132.1" transform="rotate(-90 48 132.1)">21</text>
<text x="50.5" y="132.1" transform="rotate(-90 50.5 132.1)">22</text>
<text x="53.1" y="132.1" transform="rotate(-90 53.1 132.1)">23</text>
<text x="55.6" y="132.1" transform="rotate(-90 55.6 132.1)">24</text>
<text x="58.2" y="132.1" transform="rotate(-90 58.2 132.1)">25</text>
<text x="60.7" y="132.1" transform="rotate(-90 60.7 132.1)">26</text>
<text x="63.2" y="132.1" transform="rotate(-90 63.2 132.1)">27</text>
<text x="65.8" y="132.1" transform="rotate(-90 65.8 132.1)">28</text>
<text x="68.3" y="132.1" transform="rotate(-90 68.3 132.1)">29</text>
<text x="70.9" y="132.1" transform="rotate(-90 70.9 132.1)">30</text>
<text x="73.4" y="132.1" transform="rotate(-90 73.4 132.1)">31</text>
<text x="75.9" y="132.1" transform="rotate(-90 75.9 132.1)">32</text>
<text x="211.4" y="139.4">1</text>
<text x="211.4" y="142">2</text>
<text x="229.2" y="142">3</text>
<text x="229.2" y="139.4">4</text>
</g>
<g font-size="1.4" fill="#a90000">
<text x="145.4" y="86.1">1</text>
<text x="160.7" y="86.1">2</text>
<text x="145.4" y="91.2">3</text>
<text x="160.7" y="91.2">4</text>
</g>
<g font-size="1.4" fill="#006464">
<text x="148.3" y="87.1">A0</text>
<text x="156.9" y="87.1">A1</text>
<text x="148.3" y="92.2">B0</text>
<text x="156.8" y="92.2">B1</text>
</g>
</svg>
